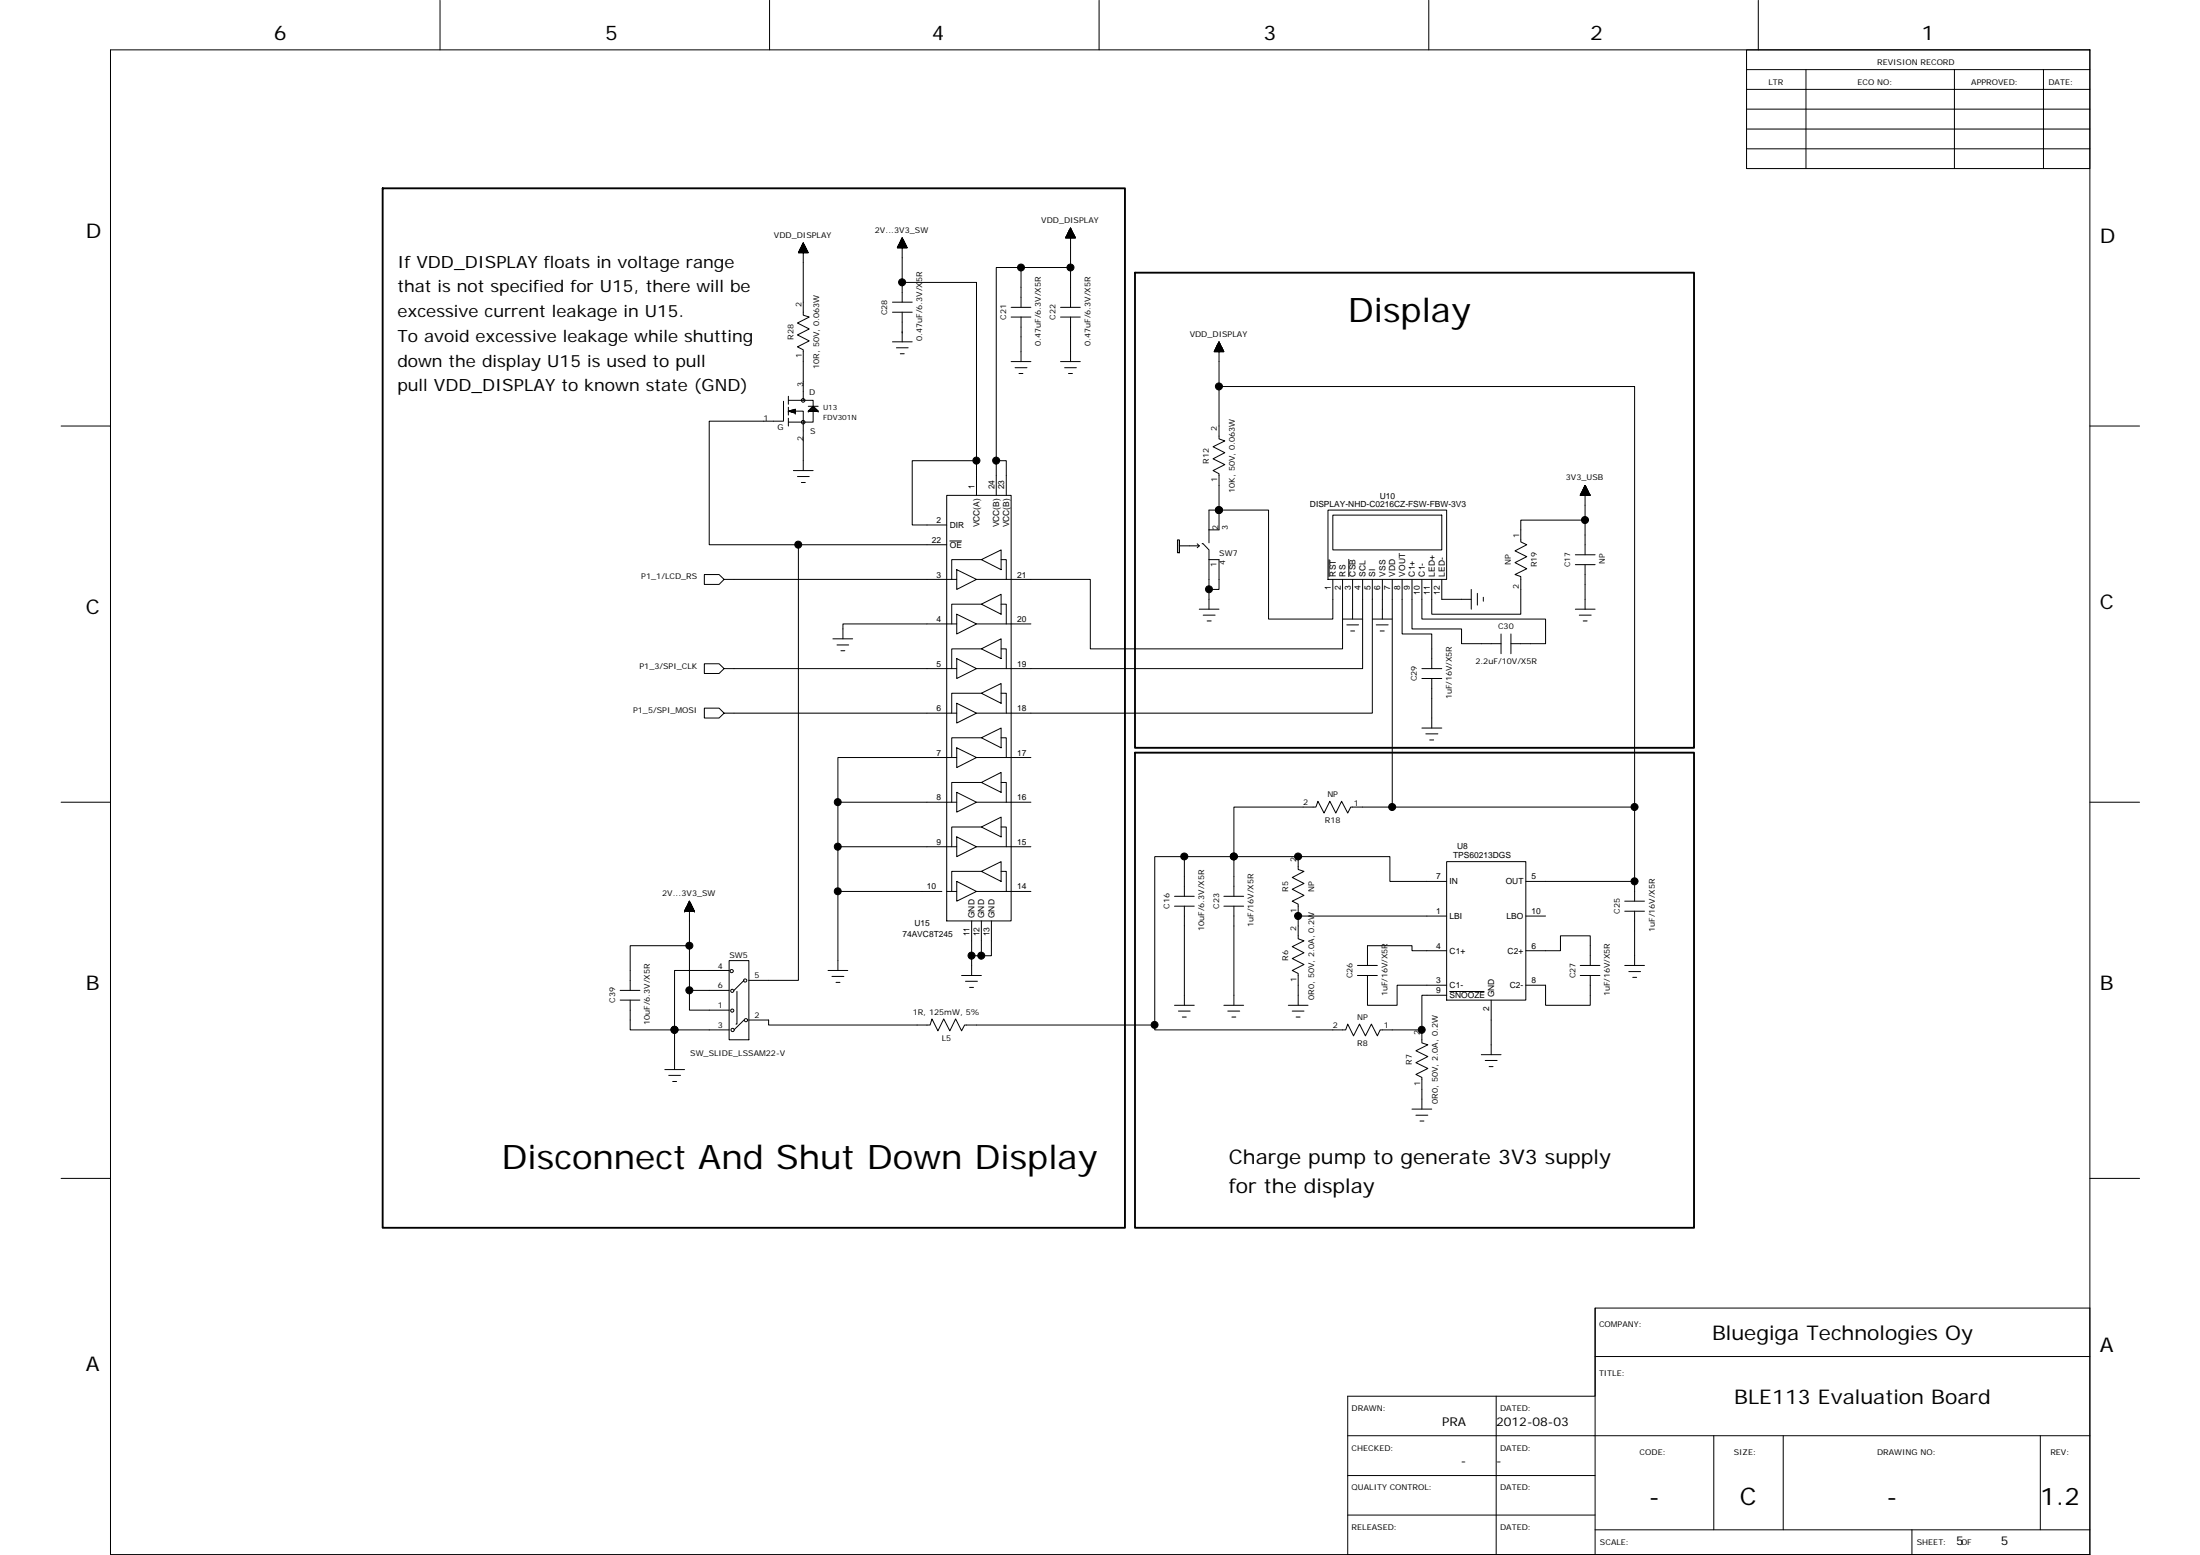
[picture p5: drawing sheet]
<svg xmlns="http://www.w3.org/2000/svg" width="297mm" height="210mm" viewBox="0 0 297 210" stroke-linecap="round" stroke-linejoin="round" font-family="sans-serif">
<g fill="none" stroke="#000" stroke-width=".14">
<path d="M14.9 6.7h267.3v203.1h-267.3zM59.4 0v6.7M103.9 0v6.7M148.4 0v6.7M192.9 0v6.7M235.8 6.7h46.4v16.1h-46.4zM235.8 14.7h46.4M235.8 9.4h46.4M235.8 12.1h46.4M235.8 17.4h46.4M237.4 0v6.7M243.8 9.4v13.4"/>
<path d="M263.9 9.4v13.4M275.9 9.4v13.4M107.8 34.1h1.3M107.8 34v.1M107.8 34h1.3M107.9 34h1.1M107.9 33.9v.2M107.9 33.9h1.1M107.9 33.8v.3M107.9 33.8h1.1M108 33.8h.9M108 33.7h.9"/>
<path d="M108 33.6v.5M108.1 33.6h.8M108.1 33.5h.7M108.1 33.5v.6M108.1 33.5h.7v.6M108.1 33.4h.7M108.1 33.4v.7M108.2 33.4h.6v.7M108.2 33.4h.5M108.2 33.3h.5v.8M108.2 33.1v1M108.3 33.2h.3"/>
<path d="M108.3 33.1h.3v1M108.3 33h.3v1.1M108.3 32.9v1.2M108.4 33h.1M108.4 32.9h.1M108.4 32.9v1.2M108.4 32.9l.1 1.2M108.5 34.1v-1.3l.6 1.3h-1.3l.7-1.3v9.7l.8 .3-1.6 .8 1.6 .8-1.6 .8 1.6 .8-1.6 .8 .8 .4v6.8M108.5 32.8h.1M108.6 33.1h-.3v1M108.7 33.3h-.5v.8M108.7 33.3v.8"/>
<path d="M108.9 33.6v.5M108.9 33.7h-.9v.4M108.9 33.8v.3M109 33.9v.2M109 34v.1M109.1 34.1h.1M121.2 33.4h1.3M121.2 33.4h.1M121.2 33.4h1.2M121.2 33.4v-.1h1.2v.1M121.3 33.3h1.1M121.3 33.1v.3"/>
<path d="M121.3 33.2h1v.2M121.3 33.1h1M121.3 33.4v-.3h1v.3M121.3 33h1M121.4 32.9v.5M121.4 33h.8v.4M121.4 32.9h.8M121.5 32.9v.5M121.5 32.9h.7v.5M121.5 32.8h.7M121.5 32.7v.7M121.5 32.8h.6v.6"/>
<path d="M121.5 32.7h.6M121.6 32.6v.8M121.6 32.6h.5v.8M121.6 32.6h.5M121.6 32.5v.9M121.6 32.5h.4v.9M121.6 32.5h.4M121.7 32.4v1M121.7 32.4h.3v1M121.7 32.4h.3M121.7 32.3h.2v1.1M121.8 32.2v1.2"/>
<path d="M121.8 32.2h.1v1.2M121.8 32.2h.1M121.8 32.1v1.3M121.8 32.1h.1M121.8 32.1l.7 1.3h-1.3l.6-1.3v8.7M121.8 38.1h10v24.1h-8.6v8.7h4.6M121.8 38.1h.1M121.9 32.3h-.2v1.1M137.9 36.1h-3.4v26.1h1.4v4.7M137.9 36.1v5.4M137.9 36.1h6.6M143.9 32.1h1.3"/>
<path d="M143.9 32h1.3M144 32h1.1v.1M144 31.9v.2M144 31.9h1.1M144 31.9h1.1v.2M144 31.8v.3M144 31.8h1.1M144.1 31.8h.9v.3M144.1 31.7v.4M144.1 31.7h.9M144.1 31.6h.9v.5M144.2 31.5h.7v.6"/>
<path d="M144.2 31.5v.6M144.2 31.5h.7M144.2 31.4v.7M144.2 31.4h.6v.7M144.2 31.4h.6M144.3 31.3v.8M144.3 31.3h.5v.8M144.3 31.3h.5M144.3 31.2v.9M144.3 31.2h.5v.9M144.3 31.2h.4M144.4 31v1.1"/>
<path d="M144.4 31.1h.3v1M144.4 31h.3M144.4 30.9v1.2M144.4 31h.2v1.1M144.5 30.9h.1M144.5 30.8v1.3M144.5 30.9h.1v1.2M144.5 30.8h.1M144.5 30.8l.7 1.3h-1.3l.6-1.3v10.7M144.9 31.6h-.8v.5M235.8 20.1h46.4M8.3 57.5h6.6"/>
<path d="M105.8 54.2v2.7h-10v16.6h12M106.4 55.5l1-.3v.6zM106.4 55.5h.1M106.4 53.5v1.1M106.4 55v1M106.4 56.5v1M106.4 55.5h1M106.4 54h3.4v.8M106.6 55.5v.1M106.7 55.4v.2M106.8 55.4v.2h.6M106.9 55.4h.5"/>
<path d="M107 55.4v.2M107.1 55.3v.4M107.1 55.5h1.4v8M107.2 55.3v.5M107.4 55.2v.6M107.4 55.8h.1M107.4 55.2h.1M109.1 54.8h1.4M109.1 55.5h.1M109.1 55.5h1.4l-.7-.7-.7 .7h1.4M109.3 55.5v-.1h1v.1M109.4 55.2v.3"/>
<path d="M109.4 55.2h.8v.3M109.5 55.5v-.4h.5v.4M109.7 54.9v.6M109.7 55h.2v.5M109.8 54.8v2.2h-3.4M109.8 54.8h.1M110.5 55.5h.1M120.5 46.1h2.7M120.5 42.1h2.7M120.5 40.8h2.7M121 46.9h1.6M121.6 47.8h.5"/>
<path d="M121.8 42.1v4M121.8 44.8h.1M136.5 48.8h2.7M136.5 42.8h2.7M136.5 41.5h2.7M137.1 49.6h1.6M137.6 50.4h.5M137.9 42.8v6M143.2 48.8h2.7M143.2 42.8h2.7M143.2 41.5h2.7M143.7 49.6h1.6"/>
<path d="M144.3 50.4h.5M144.5 42.8v6M164 47.4v.1M164 47.5h1.2M164 47.4h1.2M164 47.3v.2M164 47.3h1.2M164 47.3h1.1M164.1 47.2v.3M164.1 47.2h1M164.1 47.1h1M164.2 47h.8"/>
<path d="M164.2 46.9h.8M164.3 46.7v.8M164.3 46.8h.6M164.3 46.6v.9M164.3 46.7h.5M164.4 46.5v1M164.4 46.6h.4M164.4 46.4v1.1M164.4 46.5h.3M164.5 46.4h.2v1.1M164.5 46.3v1.2M164.5 46.4h.2"/>
<path d="M164.5 46.3h.2v1.2M164.5 46.2v1.3M164.5 46.3h.1M164.6 46.2v1.3M164.6 47.5v-1.4l.6 1.4h-1.3l.7-1.4v13.1l.8 .3-1.6 .8 1.6 .8-1.6 .8 1.6 .8-1.6 .8 .8 .4v7.6h-1.4M164.6 46.2h.1M164.6 52.2h56.1v56.7M164.8 46.6v.9M164.8 46.7v.8M164.9 46.8v.7M164.9 46.9h-.7v.6M165 46.9v.6"/>
<path d="M165 47h-.8v.5M165 47v.5M165.1 47.1h-1v.4M165.1 47.1v.4M165.1 47.2v.3M165.2 47.3v.2M165.2 47.4v.1M282.2 57.5h6.7M97.8 78.2l-.7-.6h-2v1.3h2l.7-.7h31.4M107.1 63.5h2.7M107.7 64.3h1.6M107.8 73.5v58.8h-6.7"/>
<path d="M108.2 65.1h.5M127.8 66.9h8.7v57.4h-8.7zM127.8 73.5h-20M128.2 73h1.6M129.2 76.9l2.6 1.3-2.6 1.4zM131.8 78.2h15.4v9.4h34.1v-9.4M131.8 62.2v4.7M132.5 75.5h-4v2.7M132.5 75.5l2.7-1.3v2.7zM134.5 62.2v4.7M135.2 75.5h.7v2.7M159.2 73.7h2.7"/>
<path d="M159.2 73v1.6v-1.7h-.2v1.7h.2M161.6 73.4l.3 .3M161.9 73.7l-.3 .2M162.3 73.4h.1l.8 .8v1.3M163.2 75.5h1.4v4.1h-1.4v2.6M163.2 75.5v4.1M164.6 68.9h.1M164.6 68.9h6.7v14.7h8.7v-5.4M164.6 68.9h-1.4v4.4M179.3 68.9h16v9.3h-16zM179.4 75.5v2.3M180 69.5h14.7v4.7h-14.7z"/>
<path d="M182.1 75.5v2.3M182.6 78.2v5.4M184 78.2v12.1h-52.2M185.3 78.2v18.1h-53.5M186.6 78.2v5.4M188 78.2v30.7h32.7M189.3 78.2v7.4h4v4.7M190.6 78.2v6.7h6.7v2h5.4M192 78.2v2.7M194.7 78.2v2.7h3.9M198.6 79.6v2.6M212.7 76.2h2.7"/>
<path d="M212.7 74.9h2.7M213.4 66.8v.1h1.3M213.4 66.8l1.3 .1M213.4 66.8h1.2M213.4 66.7v.2M213.4 66.7h1.2v.2M213.5 66.7h1.1M213.5 66.6h1v.3M213.5 66.4v.5M213.5 66.5h1v.4M213.6 66.4h.9M213.6 66.4v.5"/>
<path d="M213.6 66.4h.9v.5M213.6 66.3h.8M213.7 66.9v-.6h.7v.6M213.7 66.2h.7M213.7 66.2h.7v.7M213.8 66.1h.5v.8M213.8 65.9h.4v1M213.9 65.8v1.1M213.9 65.8h.3v1.1M213.9 65.8h.3M213.9 65.7v1.2M213.9 65.7h.2v1.2"/>
<path d="M213.9 65.7h.2M214 65.6v1.3M214 65.6h.1v1.3M214 65.6h.1M214 65.5v1.4M214 65.5h.1M214 65.5l.7 1.4h-1.3l.6-1.4v4.7h-8.7v3l.8 .3-1.5 .9 1.5 .7-1.5 .8 1.5 .9-1.5 .8 .7 .2v5.1h-12v-4.7M214 76.2v6M214 70.2v4.7M214.2 65.9h-.4v1M214.3 66h-.5v.9M214.3 66.1h-.6v.8"/>
<path d="M214.5 66.5h-1v.4M97.8 96.3l-.7-.7h-2v1.3h2l.7-.6h31.4M97.8 90.3l-.7-.7h-2v1.3h2l.7-.6h31.4M112.5 86.2h2.6M113 87.1h1.6M113.5 87.8h.6M129.2 94.9l2.6 1.4-2.6 1.3zM129.2 88.9l2.6 1.4-2.6 1.3zM129.2 82.9l2.6 1.3-2.6 1.4zM129.2 84.2h-15.4v2M131.8 84.2h7.4M132.5 99.6h-4v2.7"/>
<path d="M132.5 93.6h-4v2.7M132.5 87.6h-4v2.7M132.5 81.6h-4v2.6M132.5 99.6l2.7-1.3v2.6zM132.5 93.6l2.7-1.3v2.6zM132.5 87.6l2.7-1.4v2.7zM132.5 81.6l2.7-1.4v2.7zM135.2 99.6h.7v2.7M135.2 93.6h.7v2.7M135.2 87.6h.7v2.7M135.2 81.6h.7v2.6M161.9 82.2h2.7"/>
<path d="M162.5 83h1.6M163 83.8h.5M181.3 83.6h2.7M181.8 84.3h1.6M182.4 85.2h.5M185.3 83.6h2.7M185.8 84.3h1.6M186.3 85.2h.6M192 98.3h2.7M192 91.6h2.7M192 90.3h2.7M192 80.9v2.7h16.7v3.3h-4.7"/>
<path d="M192.5 99.1h1.6M193 99.9h.6M193.3 91.6v6.7M199.5 80.1v1.6M200.3 80.6v.6M202.7 85.6v2.6M204 85.6v2.6M212.7 82.2h2.7M213.2 83h1.6M213.8 83.8h.5M8.3 108.3h6.6M113.1 108.3h16.1"/>
<path d="M129.2 119l2.6 1.3-2.6 1.3zM129.2 113l2.6 1.3-2.6 1.3zM129.2 107l2.6 1.3-2.6 1.3zM129.2 100.9l2.6 1.4-2.6 1.3zM129.2 114.3h-16.1v6M129.2 102.3h-16.1v12M131.8 108.3h7.4M131.8 114.3h7.4M131.8 102.3h7.4M132.5 117.6h-4v2.7M132.5 111.6h-4v2.7M132.5 105.6h-4v2.7"/>
<path d="M132.5 117.6l2.7-1.3v2.7zM132.5 111.6l2.7-1.3v2.7zM132.5 105.6l2.7-1.3v2.7zM135.2 117.6h.7v2.7M135.2 111.6h.7v2.7M135.2 105.6h.7v2.7M159.9 115.6h-4v22.8M175.3 115.6v1.8l.8 .2-1.6 .8 1.6 .9-1.6 .7 1.6 .9-1.6 .7 .8 .4v4.7l.8 .3-1.6 .8 1.6 .8-1.6 .8 1.6 .8-1.6 .8 .8 .4v4.3M175.3 115.6h12.4v3.4h7.6M175.3 115.6h-8.7v5.4M188 108.9h-5.6l-.4 .8-.9-1.5-.7 1.5-.8-1.5-.8 1.5-.9-1.5-.2 .7h-11.1v6.7h-6.7v5.4M195.3 116.3h10.7v18.7h-10.7z"/>
<path d="M220.7 119v2.6M220.7 119h-14.7M220.7 108.9v10.1M282.2 108.3h6.7M83.7 135h2.7M83.7 133.7h2.7M85.1 135v4h6v5.4M92.4 123h.1M92.4 123h1.4M92.5 122.9h1.2M92.5 122.9v.1M92.5 122.9h1.2v.1"/>
<path d="M92.5 122.8h1.2M92.5 122.7v.3M92.5 122.8h1.1v.2M92.6 122.7h1M92.6 122.7h1v.3M92.6 122.5v.5M92.6 122.6h.9v.4M92.6 122.5h.9M92.7 122.4v.6M92.7 122.4h.8v.6M92.7 122.4h.8M92.7 122.3v.7"/>
<path d="M92.7 122.4h.7v.6M92.8 122.3h.6M92.8 122.2h.6v.8M92.9 122.1v.9M92.9 122.1h.4v.9M92.9 122.1h.4M92.9 122v1M92.9 122h.4v1M92.9 122h.4M93 121.9v1.1M93 121.9h.2v1.1M93 121.9h.2"/>
<path d="M93 121.8v1.2M93 121.8h.2v1.2M93 121.8h.1M93.1 121.6v1.4M93.1 121.7v1.3M93.1 121.6h.1M93.1 121.6l.7 1.4h-1.4l.7-1.4v6.1h-8v6M93.1 133.7v2.7h5.3M93.1 127.7v6h5.3M93.4 122.2h-.6v.8M93.6 122.6h-1v.4M93.8 123h.1"/>
<path d="M98.4 129.7h2.7v10.7h-2.7zM98.4 131h-7.3v8h7.3M98.6 130.9h.3l.1 .2-.1 .1h-.3zM99.5 133.8v4.4h-.1M100.4 132.2h.4v.2v.1h-.4zM100.5 132.3l-1.4 1.4M100.5 137.7l-1.4 1.3M100.6 137.6h.3v.1v.2h-.3zM111.8 131h2.7M112.3 131.8h1.6M112.9 132.6h.5M127.2 120.3h-14.1v10.7"/>
<path d="M127.8 120.3h1.4M129.8 131.7h2.7M130.4 132.5h1.6M130.9 133.3h.5M131.2 124.3v7.4M131.8 120.3h7.4M132.5 124.3v4.7M133.9 124.3v4.7h-2.7M158.6 135.7h2.6M158.6 122.3h2.6M158.6 121h2.6M159.1 136.5h1.6"/>
<path d="M159.6 137.3h.6M159.9 122.3v13.4M165.2 135.7h2.7M165.2 122.3h2.7M165.2 121h2.7M165.8 136.5h1.6M166.3 137.3h.6M166.6 122.3v13.4M173.9 135.7h2.7M174.5 136.5h1.6M175 137.3h.5M175.3 123.7h20"/>
<path d="M183.3 131.7h2.7M183.3 130.3h2.7M184.6 131.7v4h4v-2.7h6.7M192 139v1.8l.8 .2-1.6 .8 1.6 .8-1.6 .8 1.6 .8-1.6 .8 .8 .4v1.6M195.3 134.3h-3.3v4.7h-5.7l-.3 .8-.8-1.6-.8 1.6-.8-1.6-.9 1.6-.7-1.6-.3 .8h-25.8v-.6h-25.7l-.4 .7-.8-1.6-.8 1.6-.8-1.6-.8 1.6-.8-1.6-.2 .9h-21.8v-.7h-2.7M195.3 128.3h-4.7v-.6h-6v2.6M195.7 133.8h4.7M201.3 135v7.4M206 128.3h4.7v-2h4v4M206 123.7h2.7M213.4 131.7h2.6M213.4 130.3h2.6"/>
<path d="M214.7 131.7v4h-6v-2.7h-2.7M219.4 123h2.6M219.4 121.6h2.6M219.4 130.3h2.6M219.9 131.1h1.6M220.4 131.9h.6M220.7 123v7.3M8.3 159.1h6.6M89.8 144.4h2.6M90.3 145.2h1.6M90.8 146h.6M190.6 149.7h2.7"/>
<path d="M191.2 150.5h1.6M191.7 151.3h.6M192 147v2.7M200 142.4h2.7M200.5 143.2h1.6M201.1 144h.5M282.2 159.1h6.7M215.4 176.6v33.2M282.2 176.6h-66.8v11.9h-33.4v21.3M182 193.8h100.2M182 199.2h33.4M202 188.5v21.3"/>
<path d="M215.4 183.1h66.8M231.4 193.8v12.7M240.8 193.8v12.7M275.5 193.8v12.7M182 204.5h33.4M215.4 206.5h66.8M258.1 206.5v3.3"/>
<circle cx="108.4" cy="57" r=".24"/>
<circle cx="108.4" cy="54" r=".24"/>
<circle cx="98.9" cy="133.8" r=".21"/>
<circle cx="98.9" cy="136.4" r=".21"/>
<circle cx="98.9" cy="139" r=".22"/>
</g>
<path d="M51.7 25.4h100.2v140.3h-100.2zM153.2 36.8h75.5v64.1h-75.5zM153.2 101.6h75.5v64.1h-75.5z" fill="none" stroke="#000" stroke-width=".25"/>
<g fill="#000" stroke="#000" stroke-width=".14">
<circle cx="121.8" cy="38.1" r=".48"/>
<circle cx="137.9" cy="36.1" r=".47"/>
<circle cx="144.5" cy="36.1" r=".47"/>
<circle cx="164.6" cy="52.2" r=".48"/>
<circle cx="107.8" cy="73.5" r=".47"/>
<circle cx="131.8" cy="62.2" r=".48"/>
<circle cx="134.5" cy="62.2" r=".48"/>
<circle cx="163.2" cy="79.5" r=".47"/>
<circle cx="164.6" cy="68.9" r=".47"/>
<circle cx="214" cy="70.2" r=".48"/>
<circle cx="113.1" cy="108.3" r=".47"/>
<circle cx="113.1" cy="114.3" r=".47"/>
<circle cx="159.9" cy="115.6" r=".47"/>
<circle cx="166.6" cy="115.6" r=".47"/>
<circle cx="175.3" cy="115.6" r=".47"/>
<circle cx="188" cy="108.9" r=".48"/>
<circle cx="220.7" cy="119" r=".48"/>
<circle cx="220.7" cy="108.9" r=".48"/>
<circle cx="91.1" cy="139" r=".48"/>
<circle cx="93.1" cy="133.7" r=".48"/>
<circle cx="93.1" cy="127.7" r=".47"/>
<circle cx="113.1" cy="120.3" r=".47"/>
<circle cx="131.2" cy="129" r=".48"/>
<circle cx="132.5" cy="129" r=".48"/>
<circle cx="155.9" cy="138.3" r=".47"/>
<circle cx="175.3" cy="123.6" r=".48"/>
<circle cx="192" cy="139" r=".47"/>
</g>
<g font-size="4.6">
<text x="182" y="43.5">Display</text>
<text x="67.7" y="157.7">Disconnect And Shut Down Display</text>
</g>
<g font-size="3.3">
<text x="222.6" y="203.1">-</text>
<text x="234.9" y="203.1">C</text>
<text x="254.7" y="203.1">-</text>
<text x="275.5" y="203.1">1.2</text>
</g>
<g font-size="2.7">
<text x="37" y="5.4">6</text>
<text x="81.7" y="5.4">5</text>
<text x="125.8" y="5.4">4</text>
<text x="170.6" y="5.4">3</text>
<text x="214.7" y="5.4">2</text>
<text x="259.5" y="5.4">1</text>
<text x="11.6" y="32.1">D</text>
<text x="283.5" y="32.8">D</text>
<text x="11.6" y="82.9">C</text>
<text x="283.5" y="82.2">C</text>
<text x="11.6" y="133.7">B</text>
<text x="283.5" y="133.7">B</text>
<text x="165.9" y="157.1">Charge pump to generate 3V3 supply</text>
<text x="165.9" y="161.1">for the display</text>
<text x="11.6" y="185.1">A</text>
<text x="231.2" y="180.8">Bluegiga Technologies Oy</text>
<text x="283.5" y="182.5">A</text>
<text x="234.1" y="189.5">BLE113 Evaluation Board</text>
</g>
<g font-size="2.3">
<text x="53.7" y="36.1">If VDD_DISPLAY floats in voltage range</text>
<text x="53.7" y="39.5">that is not specified for U15, there will be</text>
<text x="53.7" y="42.8">excessive current leakage in U15.</text>
<text x="53.7" y="46.1">To avoid excessive leakage while shutting</text>
<text x="53.7" y="49.5">down the display U15 is used to pull</text>
<text x="53.7" y="52.8">pull VDD_DISPLAY to known state (GND)</text>
</g>
<g font-size="1.6">
<text x="194.7" y="192.4">PRA</text>
<text x="197.2" y="197.8">-</text>
<text x="202" y="192.4">2012-08-03</text>
<text x="202" y="197.8">-</text>
<text x="264.1" y="208.5">5</text>
<text x="270.1" y="208.5">5</text>
</g>
<g font-size="1.1">
<text x="238.8" y="11.4">LTR</text>
<text x="250.8" y="11.4">ECO NO:</text>
<text x="253.4" y="8.7">REVISION RECORD</text>
<text x="266.1" y="11.4">APPROVED:</text>
<text x="276.6" y="11.4">DATE:</text>
<text x="104.5" y="32.1">VDD_DISPLAY</text>
<text x="118.1" y="31.5">2V...3V3_SW</text>
<text x="140.6" y="30.1">VDD_DISPLAY</text>
<text x="108.2" y="41.5" transform="rotate(-90 108.2 41.5)">2</text>
<text x="107.1" y="45.9" transform="rotate(-90 107.1 45.9)">R28</text>
<text x="119.8" y="42.5" transform="rotate(-90 119.8 42.5)">C28</text>
<text x="124.5" y="46" transform="rotate(-90 124.5 46)">0.47uF/6.3V/X5R</text>
<text x="135.9" y="43.2" transform="rotate(-90 135.9 43.2)">C21</text>
<text x="140.5" y="46.7" transform="rotate(-90 140.5 46.7)">0.47uF/6.3V/X5R</text>
<text x="142.5" y="43.2" transform="rotate(-90 142.5 43.2)">C22</text>
<text x="147.2" y="46.7" transform="rotate(-90 147.2 46.7)">0.47uF/6.3V/X5R</text>
<text x="160.6" y="45.5">VDD_DISPLAY</text>
<text x="108.2" y="48.4" transform="rotate(-90 108.2 48.4)">1</text>
<text x="108.5" y="52.2" transform="rotate(-90 108.5 52.2)">3</text>
<text x="109.3" y="53.4">D</text>
<text x="110.6" y="49.8" transform="rotate(-90 110.6 49.8)">10R, 50V, 0.063W</text>
<text x="103.1" y="56.9">1</text>
<text x="105" y="58.1">G</text>
<text x="108.5" y="59.5" transform="rotate(-90 108.5 59.5)">2</text>
<text x="109.4" y="58.6">S</text>
<text x="164.3" y="58.2" transform="rotate(-90 164.3 58.2)">2</text>
<text x="163.2" y="62.6" transform="rotate(-90 163.2 62.6)">R12</text>
<text x="164.4" y="65.1" transform="rotate(-90 164.4 65.1)">1</text>
<text x="211.4" y="64.9">3V3_USB</text>
<text x="126.4" y="70.6">2</text>
<text x="128.2" y="71.3">DIR</text>
<text x="131.6" y="66.1" transform="rotate(-90 131.6 66.1)">1</text>
<text x="132.2" y="71.2" transform="rotate(-90 132.2 71.2)">VCC(A)</text>
<text x="134.3" y="66.1" transform="rotate(-90 134.3 66.1)">24</text>
<text x="134.9" y="71.2" transform="rotate(-90 134.9 71.2)">VCC(B)</text>
<text x="135.6" y="66.1" transform="rotate(-90 135.6 66.1)">23</text>
<text x="136.3" y="71.2" transform="rotate(-90 136.3 71.2)">VCC(B)</text>
<text x="164.5" y="71.5" transform="rotate(-90 164.5 71.5)">2</text>
<text x="165.8" y="71.5" transform="rotate(-90 165.8 71.5)">3</text>
<text x="166.7" y="66.5" transform="rotate(-90 166.7 66.5)">10K, 50V, 0.063W</text>
<text x="176.9" y="68.5">DISPLAY-NHD-C0216CZ-FSW-FBW-3V3</text>
<text x="186.3" y="67.4">U10</text>
<text x="125.8" y="73.3">22</text>
<text x="126.4" y="78">3</text>
<text x="128.2" y="73.9">OE</text>
<text x="137.3" y="78">21</text>
<text x="164.2" y="76.5" transform="rotate(-90 164.2 76.5)">1</text>
<text x="164.6" y="75.1">SW7</text>
<text x="165.4" y="76.2" transform="rotate(-90 165.4 76.2)">4</text>
<text x="180.4" y="77.8" transform="rotate(-90 180.4 77.8)">RST</text>
<text x="181.7" y="77.8" transform="rotate(-90 181.7 77.8)">RS</text>
<text x="183" y="77.8" transform="rotate(-90 183 77.8)">CSB</text>
<text x="184.4" y="77.8" transform="rotate(-90 184.4 77.8)">SCL</text>
<text x="185.7" y="77.8" transform="rotate(-90 185.7 77.8)">SI</text>
<text x="187" y="77.8" transform="rotate(-90 187 77.8)">VSS</text>
<text x="188.4" y="77.8" transform="rotate(-90 188.4 77.8)">VDD</text>
<text x="189.7" y="77.8" transform="rotate(-90 189.7 77.8)">VOUT</text>
<text x="191" y="77.8" transform="rotate(-90 191 77.8)">C1+</text>
<text x="192.4" y="77.8" transform="rotate(-90 192.4 77.8)">C1-</text>
<text x="193.7" y="77.8" transform="rotate(-90 193.7 77.8)">LED+</text>
<text x="195.1" y="77.8" transform="rotate(-90 195.1 77.8)">LED-</text>
<text x="204" y="76.3" transform="rotate(-90 204 76.3)">NP</text>
<text x="205.1" y="72.7" transform="rotate(-90 205.1 72.7)">1</text>
<text x="207.5" y="76.6" transform="rotate(-90 207.5 76.6)">R19</text>
<text x="86.6" y="78.2">P1_1/LCD_RS</text>
<text x="126.4" y="84">4</text>
<text x="137.3" y="84">20</text>
<text x="179.7" y="79.7" transform="rotate(-90 179.7 79.7)">1</text>
<text x="181" y="79.7" transform="rotate(-90 181 79.7)">2</text>
<text x="182.4" y="79.7" transform="rotate(-90 182.4 79.7)">3</text>
<text x="183.7" y="79.7" transform="rotate(-90 183.7 79.7)">4</text>
<text x="185" y="79.7" transform="rotate(-90 185 79.7)">5</text>
<text x="186.3" y="79.7" transform="rotate(-90 186.3 79.7)">6</text>
<text x="187.7" y="79.7" transform="rotate(-90 187.7 79.7)">7</text>
<text x="189.1" y="79.7" transform="rotate(-90 189.1 79.7)">8</text>
<text x="190.4" y="79.7" transform="rotate(-90 190.4 79.7)">9</text>
<text x="191.7" y="80.3" transform="rotate(-90 191.7 80.3)">10</text>
<text x="193" y="80.3" transform="rotate(-90 193 80.3)">11</text>
<text x="194.4" y="80.3" transform="rotate(-90 194.4 80.3)">12</text>
<text x="205.1" y="79.6" transform="rotate(-90 205.1 79.6)">2</text>
<text x="126.4" y="90">5</text>
<text x="137.3" y="90">19</text>
<text x="199.2" y="89.6">2.2uF/10V/X5R</text>
<text x="202.3" y="84.9">C30</text>
<text x="86.3" y="90.3">P1_3/SPI_CLK</text>
<text x="126.4" y="96">6</text>
<text x="137.3" y="96">18</text>
<text x="191.3" y="92" transform="rotate(-90 191.3 92)">C29</text>
<text x="196" y="94.4" transform="rotate(-90 196 94.4)">1uF/16V/X5R</text>
<text x="85.5" y="96.3">P1_5/SPI_MOSI</text>
<text x="126.4" y="102">7</text>
<text x="137.3" y="102">17</text>
<text x="179.2" y="107.6">NP</text>
<text x="126.4" y="108">8</text>
<text x="137.3" y="108">16</text>
<text x="175.9" y="108.7">2</text>
<text x="178.9" y="111.1">R18</text>
<text x="182.8" y="108.7">1</text>
<text x="126.4" y="114">9</text>
<text x="137.3" y="114">15</text>
<text x="175" y="116.3" transform="rotate(-90 175 116.3)">2</text>
<text x="193.9" y="118.7">7</text>
<text x="195.7" y="119.4">IN</text>
<text x="196.2" y="115.8">TPS60213DGS</text>
<text x="196.7" y="114.6">U8</text>
<text x="203.3" y="119.4">OUT</text>
<text x="206.8" y="118.7">5</text>
<text x="89.4" y="121">2V...3V3_SW</text>
<text x="123.5" y="125">U15</text>
<text x="125.1" y="120">10</text>
<text x="131.6" y="123.9" transform="rotate(-90 131.6 123.9)">GND</text>
<text x="132.9" y="123.9" transform="rotate(-90 132.9 123.9)">GND</text>
<text x="134.3" y="123.9" transform="rotate(-90 134.3 123.9)">GND</text>
<text x="137.3" y="120">14</text>
<text x="157.9" y="122.7" transform="rotate(-90 157.9 122.7)">C16</text>
<text x="162.6" y="125.7" transform="rotate(-90 162.6 125.7)">10uF/6.3V/X5R</text>
<text x="164.6" y="122.7" transform="rotate(-90 164.6 122.7)">C23</text>
<text x="169.3" y="125.1" transform="rotate(-90 169.3 125.1)">1uF/16V/X5R</text>
<text x="173.9" y="120.4" transform="rotate(-90 173.9 120.4)">R5</text>
<text x="175" y="125.7" transform="rotate(-90 175 125.7)">2</text>
<text x="175" y="123.2" transform="rotate(-90 175 123.2)">1</text>
<text x="177.4" y="120.4" transform="rotate(-90 177.4 120.4)">NP</text>
<text x="193.9" y="123.4">1</text>
<text x="195.7" y="124.1">LBI</text>
<text x="203.4" y="124.1">LBO</text>
<text x="206.8" y="123.4">10</text>
<text x="218.7" y="123.4" transform="rotate(-90 218.7 123.4)">C25</text>
<text x="223.4" y="125.8" transform="rotate(-90 223.4 125.8)">1uF/16V/X5R</text>
<text x="96.9" y="130.7">4</text>
<text x="98.5" y="129.3">SW5</text>
<text x="121.8" y="126.5">74AVC8T245</text>
<text x="130.9" y="126.4" transform="rotate(-90 130.9 126.4)">11</text>
<text x="132.2" y="126.4" transform="rotate(-90 132.2 126.4)">12</text>
<text x="133.6" y="126.4" transform="rotate(-90 133.6 126.4)">13</text>
<text x="173.9" y="129.7" transform="rotate(-90 173.9 129.7)">R6</text>
<text x="193.9" y="128.1">4</text>
<text x="195.7" y="128.7">C1+</text>
<text x="203.6" y="128.7">C2+</text>
<text x="206.8" y="128.1">6</text>
<text x="83.1" y="135.4" transform="rotate(-90 83.1 135.4)">C39</text>
<text x="96.9" y="136.1">1</text>
<text x="96.9" y="133.4">6</text>
<text x="101.9" y="137.4">2</text>
<text x="101.9" y="132.1">5</text>
<text x="123.2" y="137">1R, 125mW, 5%</text>
<text x="175" y="132.6" transform="rotate(-90 175 132.6)">1</text>
<text x="177.4" y="135" transform="rotate(-90 177.4 135)">0R0, 50V, 2.0A, 0.2W</text>
<text x="182.6" y="132.1" transform="rotate(-90 182.6 132.1)">C26</text>
<text x="183.2" y="137.7">NP</text>
<text x="187.3" y="134.5" transform="rotate(-90 187.3 134.5)">1uF/16V/X5R</text>
<text x="193.9" y="132.7">3</text>
<text x="193.9" y="134.1">9</text>
<text x="195.7" y="133.4">C1-</text>
<text x="195.7" y="134.7">SNOOZE</text>
<text x="201.1" y="136.5" transform="rotate(-90 201.1 136.5)">2</text>
<text x="201.7" y="134.6" transform="rotate(-90 201.7 134.6)">GND</text>
<text x="203.8" y="133.4">C2-</text>
<text x="206.8" y="132.7">8</text>
<text x="212.7" y="132.1" transform="rotate(-90 212.7 132.1)">C27</text>
<text x="217.4" y="134.5" transform="rotate(-90 217.4 134.5)">1uF/16V/X5R</text>
<text x="87.8" y="138.4" transform="rotate(-90 87.8 138.4)">10uF/6.3V/X5R</text>
<text x="93.2" y="142.5">SW_SLIDE_LSSAM22-V</text>
<text x="96.9" y="138.8">3</text>
<text x="127.2" y="140.5">L5</text>
<text x="180" y="138.8">2</text>
<text x="183.2" y="141.2">R8</text>
<text x="186.8" y="138.8">1</text>
<text x="190.6" y="143.7" transform="rotate(-90 190.6 143.7)">R7</text>
<text x="191.7" y="139.7" transform="rotate(-90 191.7 139.7)">2</text>
<text x="191.8" y="146.6" transform="rotate(-90 191.8 146.6)">1</text>
<text x="194.1" y="149" transform="rotate(-90 194.1 149)">0R0, 50V, 2.0A, 0.2W</text>
<text x="215.9" y="179.1">COMPANY:</text>
<text x="215.9" y="185.8">TITLE:</text>
<text x="182.5" y="190.5">DRAWN:</text>
<text x="202.5" y="190.5">DATED:</text>
<text x="182.5" y="195.8">CHECKED:</text>
<text x="202.5" y="195.8">DATED:</text>
<text x="221.4" y="196.5">CODE:</text>
<text x="234.1" y="196.5">SIZE:</text>
<text x="253.4" y="196.5">DRAWING NO:</text>
<text x="276.8" y="196.5">REV:</text>
<text x="182.5" y="201.1">QUALITY CONTROL:</text>
<text x="202.5" y="201.1">DATED:</text>
<text x="182.5" y="206.5">RELEASED:</text>
<text x="202.5" y="206.5">DATED:</text>
<text x="216" y="208.5">SCALE:</text>
<text x="258.8" y="208.5">SHEET:</text>
<text x="264.8" y="208.5">OF</text>
</g>
<g font-size="1">
<text x="111.1" y="55.4">U13</text>
<text x="111.1" y="56.7">FDV301N</text>
<text x="212" y="76.6" transform="rotate(-90 212 76.6)">C17</text>
<text x="216.7" y="76.1" transform="rotate(-90 216.7 76.1)">NP</text>
</g>
</svg>
